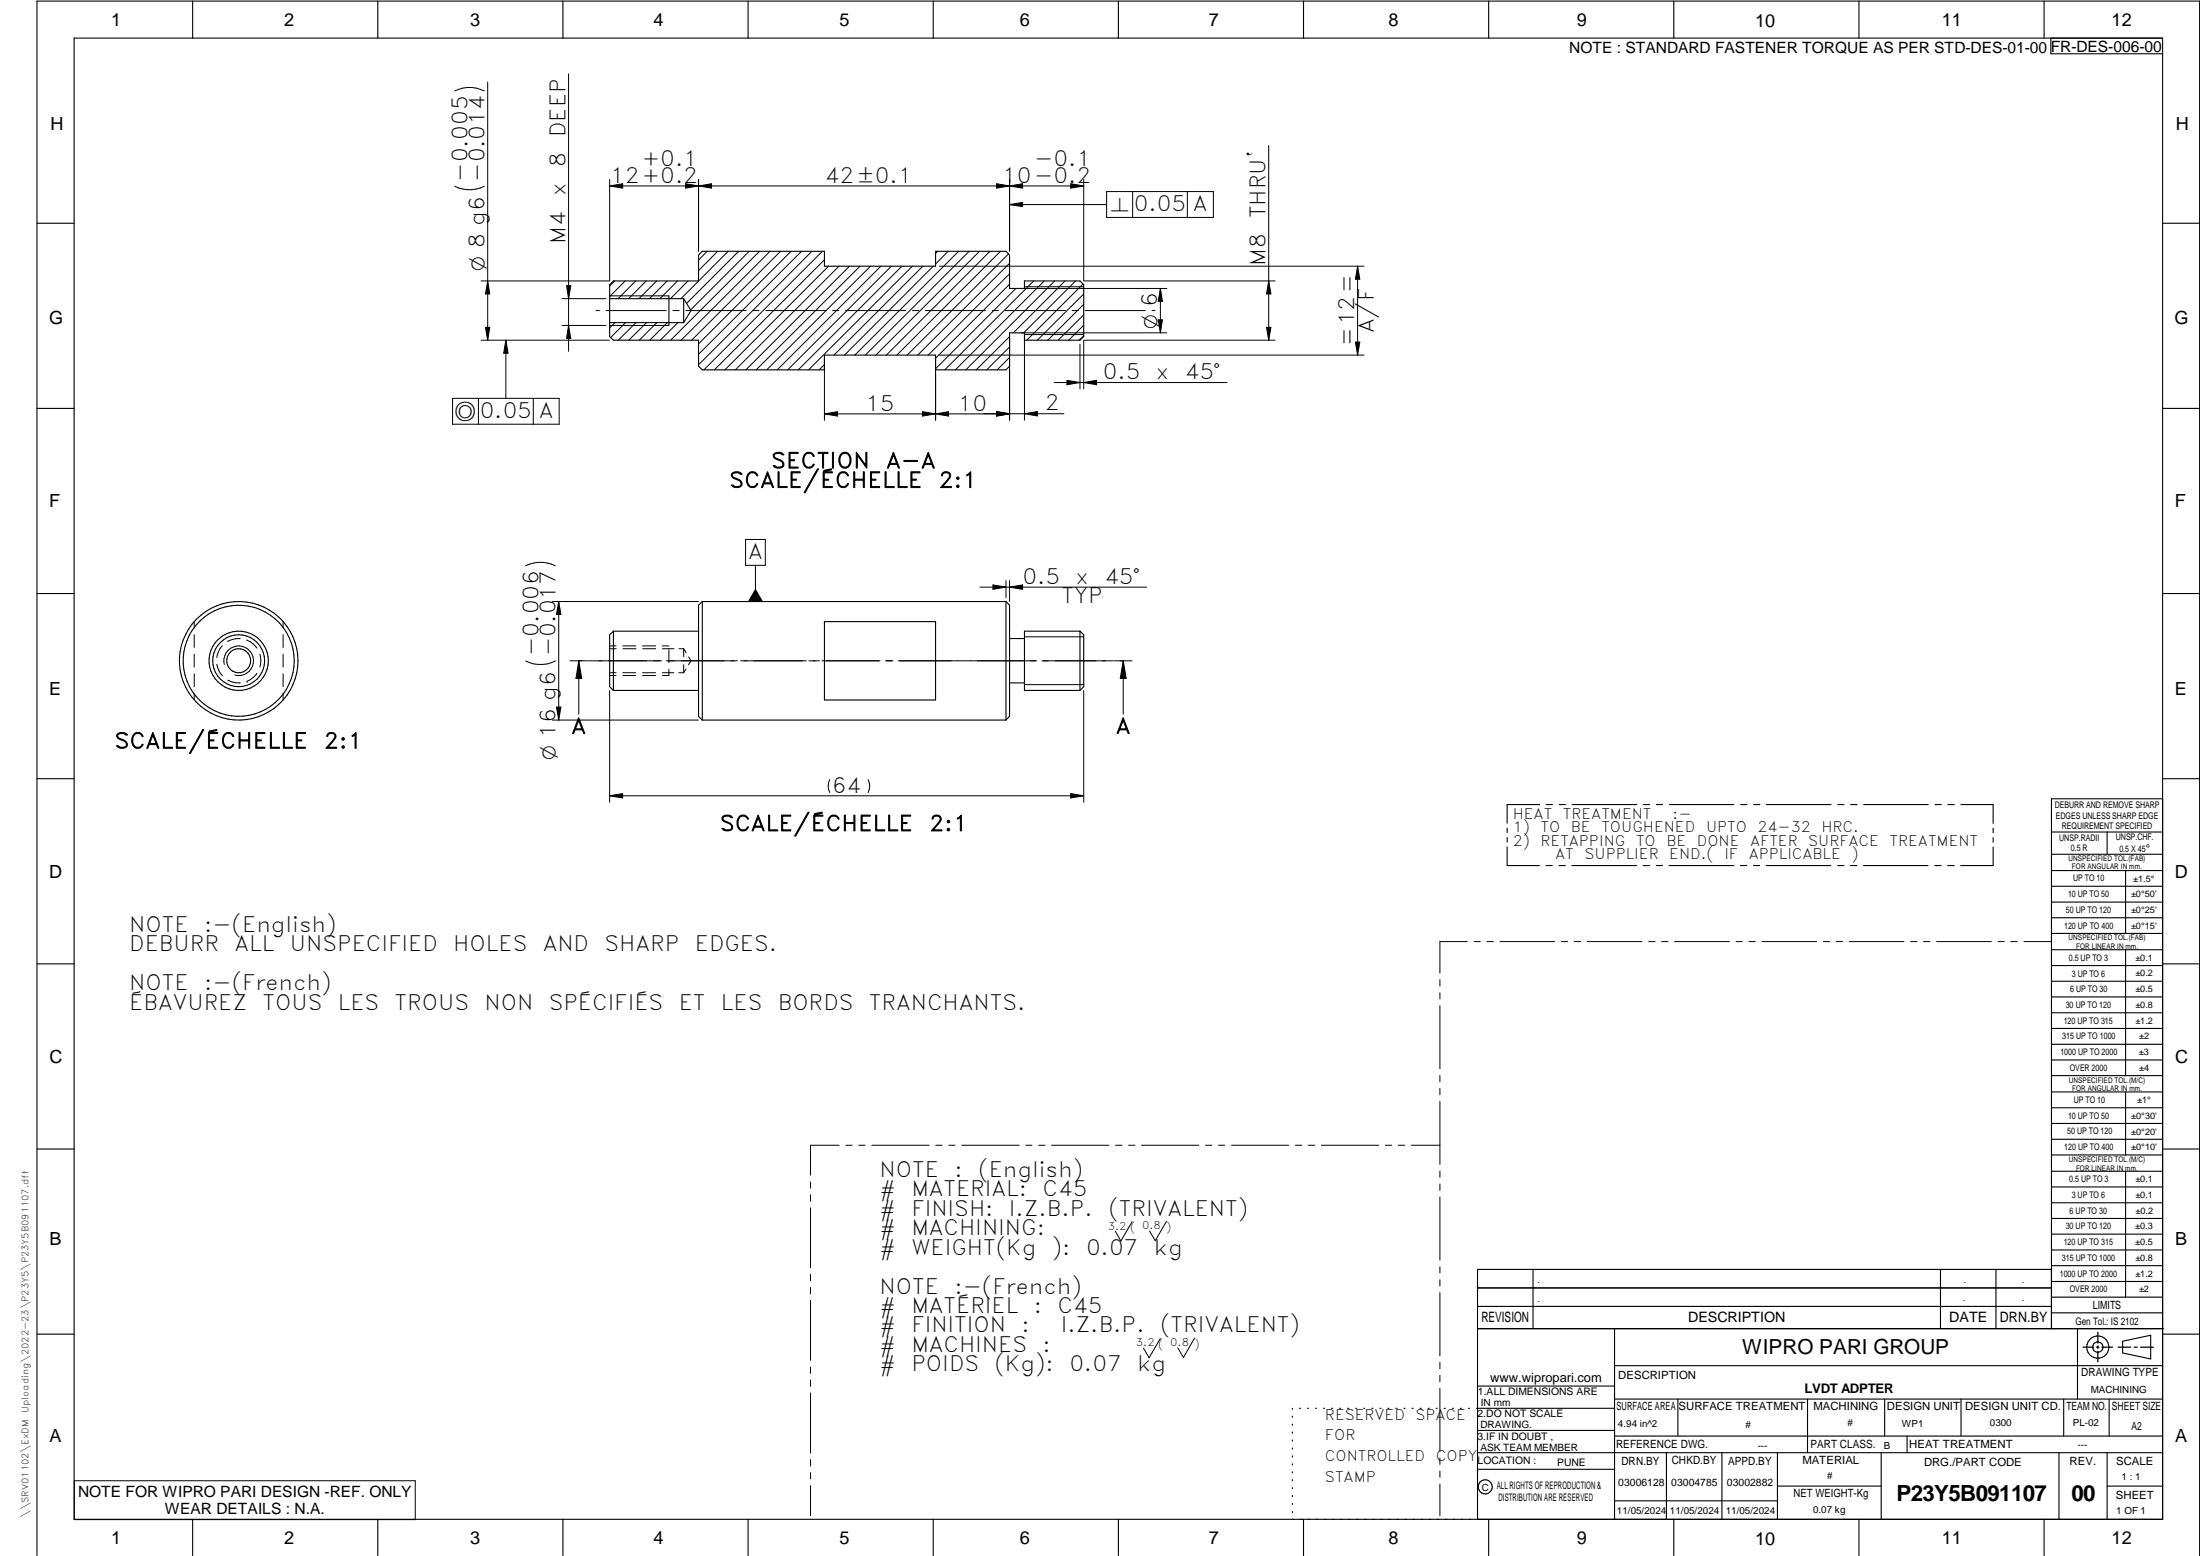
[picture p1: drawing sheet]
<svg xmlns="http://www.w3.org/2000/svg" width="594mm" height="420mm" viewBox="0 0 594 420" stroke-linecap="round" stroke-linejoin="round" font-family="sans-serif">
<g fill="none" stroke="#000" stroke-width=".3">
<path d="M20 10.3h564v400h-564zM52 .3v10M102 .3v10M152 .3v10M202 .3v10M252 .3v10M302 .3v10M352 .3v10M402 .3v10M452 .3v10M502 .3v10M552 .3v10"/>
<path d="M553.8 10.3v4.2h30.2M10 60.3h10M164.6 76.9l1-1h23v-7l1-1h33v4h30v-4h19l1 1v9h4v-2h15l1 1v14l-1 1h-15v-2h-4v9l-1 1h-19v-4h-30v4h-33l-1-1v-7h-23l-1-1zM180.6 79.9v8M584 60.3h10M164.6 87.1h20M164.6 80.6h20M184.6 80.6v6.5M184.6 80.6l2 3.3-2 3.2M10 110.3h10M584 110.3h10M10 160.3h10"/>
<path d="M165.6 170.4l-1 1v14l1 1M165.6 170.4h23M165.6 170.4v16M189.6 162.4h82M189.6 162.4v32M189.6 162.4l-1 1v30l1 1M222.6 167.9h30v21.1h-30zM271.6 162.4v32M271.6 162.4l1 1v30l-1 1M272.6 172.4h4M291.6 170.4l1 1v14l-1 1M291.6 170.4h-15v16h15"/>
<path d="M291.6 170.4v16M584 160.3h10M165.6 186.4h23M189.6 194.4h82M272.6 184.4h4M10 210.3h10M415.7 217.3h-8.7v5M417.5 217.3h1.7M421 217.3h1.7M424.5 217.3h17.5M443.8 217.3h1.7M447.3 217.3h1.7"/>
<path d="M450.8 217.3h17.4M470 217.3h1.7M473.5 217.3h1.7M477 217.3h17.4M496.3 217.3h1.7M499.7 217.3h1.8M503.3 217.3h17.4M522.5 217.3h1.7M526 217.3h1.7M529.5 217.3h8.7v5M584 215.7h-30v143.1M584 210.3h10"/>
<path d="M407 223.6v1.2M407 226.1v1.3M407 228.7v5h8.7M417.5 233.7h1.7M421 233.7h1.7M424.5 233.7h17.5M443.7 233.7h1.7M447.2 233.7h1.7M450.7 233.7h17.5M470 233.7h1.7M473.5 233.7h1.7M477 233.7h17.4"/>
<path d="M496.2 233.7h1.7M499.7 233.7h1.7M503.2 233.7h17.5M522.5 233.7h1.7M525.9 233.7h1.8M538.2 228.7v5h-8.7M538.2 223.6v1.3M538.2 226.2v1.2M554 224.7h30M554 230.7h30M554 235.1h30M554 239.3h30"/>
<path d="M569 224.7v6M574 235.1v17M554 243.6h30M554 247.8h30M554 252.1h30M554 256.5h30M574 256.5v33.9M10 260.3h10M554 260.7h30M554 265h30M554 269.2h30M554 273.5h30"/>
<path d="M554 277.7h30M584 260.3h10M554 282h30M554 286.2h30M554 290.4h30M554 294.9h30M554 299.1h30M574 294.9v17M10 310.3h10M554 303.4h30M554 307.6h30M554 311.9h30"/>
<path d="M554 316.3h30M574 316.3v34M584 310.3h10M554 320.5h30M554 324.8h30M554 329h30M554 333.2h30M554 337.5h30M399 358.8h185.2M399 352.8h155M399 347.8h155M414 342.8v16"/>
<path d="M436 358.8v51.5M524 342.8v16M539 342.8v16M554 341.8h30M554 346h30M554 350.3h30M554 354.5h30M554 342.8h-155v67.5M561 358.8v19M10 360.3h10M399 374.3h37M436 377.8h148"/>
<path d="M453.1 377.8v10M488.1 377.8v14.5M508.9 377.8v10M529.5 377.8v10M557.3 377.8v10M569.5 377.8v10M573.2 362.2l7.6-1.6v6.3l-7.6-1.6zM584 368.8h-148M584 360.3h10M349 380.3v.3M349 382.4v.3M349 384.6v.3"/>
<path d="M349 386.7v.3M349 388.8v.3M349 391v.3M349 393.1v.3M349 395.3v.3M349 397.4v.3M349 399.5v.3M350.9 380.3h.2M353.1 380.3h.2M355.2 380.3h.3M357.4 380.3h.3M359.6 380.3h.3"/>
<path d="M361.7 380.3h.3M363.9 380.3h.3M366.1 380.3h.3M368.3 380.3h.2M370.4 380.3h.3M372.6 380.3h.3M374.8 380.3h.3M376.9 380.3h.4M379.1 380.3h.3M381.3 380.3h.3M383.4 380.3h.4M385.6 380.3h.3"/>
<path d="M387.8 380.3h.3M390 380.3h.3M392.2 380.3h.3M394.3 380.3h.3M396.5 380.3h.3M398.7 380.3h37.3M399 396.7h37M399 392.3h185M399 386.2h37M436 387.8h148M450 392.3v18M465 392.3v18"/>
<path d="M480 392.3v18M508 392.3v18M515 387.8v4.5M556 392.3v18M569 392.3v18M52 410.3v9.7M102 410.3v9.7M152 410.3v9.7M202 410.3v9.7M252 410.3v9.7M302 410.3v9.7M349 401.7v.3"/>
<path d="M349 403.8v.4M349 406v.3M349 408.1v.3M352 410.3v9.7M402 410.3v9.7M436 405.3h44M452 410.3v9.7M480 401.3h28M502 410.3v9.7M552 410.3v9.7M569 401.3h15M10 420v-419.7h584v419.7"/>
<circle cx="64.4" cy="178.4" r="3.2"/>
<circle cx="64.5" cy="178.4" r="15"/>
<circle cx="64.5" cy="178.4" r="7"/>
<circle cx="64.5" cy="178.4" r="8"/>
<circle cx="64.5" cy="178.4" r="16"/>
<circle cx="566.5" cy="363.7" r="1.39"/>
<circle cx="566.5" cy="363.8" r="3"/>
<circle cx="401.1" cy="401.5" r="1.9"/>
</g>
<g fill="none" stroke="#000" stroke-width=".27">
<path d="M153.5 19.9v75M122.8 24.6a9 9 0 0 1 8 0M131.7 22.1v69.8M342.6 39.3v52.6M130.8 50.3a9 9 0 0 1-8 0M164.6 50.2l3.5-.6v1.2zM164.6 48.5v27.3M164.6 50.2h128M185.1 49.6v1.2l7-1.2v1.2zM188.6 48.5v19.3M269.1 49.6v1.2l7-1.2v1.2zM272.6 48.5v19.3"/>
<path d="M272.6 55.2h26.2M272.6 55.2l3.5-.5v1.1zM289.1 49.6l3.5 .6-3.5 .6zM292.6 48.5v27.3M298.8 51.7h28.9v7h-28.9zM305.9 51.7v7M320.6 51.7v7M129.9 75.9h34.7M131.7 75.9l.5 3.5h-1.1zM153 77.1h1.1l-.6 3.5zM164.6 79.9h16M166 75.9l-1.4 1.4"/>
<path d="M168.8 75.9l-4.2 4.2M171.7 75.9l-4.8 4.7M174.5 75.9l-4.8 4.7M177.3 75.9l-4.8 4.7M180.2 75.9l-4.8 4.7M183 75.9l-4.8 4.7M185.8 75.9l-4.7 4.7M191 67.9l-2.4 2.3M193.8 67.9l-5.2 5.2M196.6 67.9l-12.7 12.7M199.5 67.9l-14.1 14M202.3 67.9l-15.8 15.8"/>
<path d="M205.1 67.9l-24 24M207.9 67.9l-24 24M210.8 67.9l-24 24M213.6 67.9l-25 24.9M216.4 67.9l-27.8 27.8M219.2 67.9l-30.6 30.6M222.1 67.9l-32 32M222.6 70.1l-29.7 29.8M223.7 71.9l-28 28M226.6 71.9l-28 28M229.4 71.9l-28 28M232.2 71.9l-28 28"/>
<path d="M235.1 71.9l-28.1 28M237.9 71.9l-28 28M240.7 71.9l-28 28M243.5 71.9l-27.9 28M246.4 71.9l-28.1 28M249.2 71.9l-24 24M252 71.9l-24 24M253.2 67.9l-.6 .6M253.7 71.9h114.6M256 67.9l-3.4 3.4M258.9 67.9l-28.1 28M261.7 67.9l-28 28"/>
<path d="M264.5 67.9l-28 28M267.3 67.9l-28 28M270.2 67.9l-28 28M272.3 68.6l-27.3 27.3M272.6 71.1l-24.8 24.8M272.6 73.9l-22 22M272.6 76.8l-20 19.9M274.3 77.9l-21.7 21.7M275.7 77.9h39.4M276.6 77.4h16M279.1 75.9l-24 24M282 75.9l-24 24"/>
<path d="M284.8 75.9l-24 24M287.6 75.9l-14 14M290.4 75.9l-14 14M292.4 76.7l-15.1 15.2M292.6 79.4l-12.5 12.5M292.7 75.9h51.6M313.3 77.9l.6 3.5h-1.1zM313.3 77.9v12M342.6 75.9l.6 3.5h-1.2zM366.6 71.9v24M366.6 71.9l.6 3.5h-1.2zM129.9 91.9h34.7"/>
<path d="M131.1 88.4h1.1l-.5 3.5zM136.6 91.9l.6 3.5h-1.2zM136.6 91.9v15.7M151.8 87.9h11.8M151.8 80.6h11.8M153.5 87.9l.6 3.5h-1.1zM161 83.9h.9M163.7 83.9h16.2M164.6 87.9h16M166.1 87.1l-1.5 1.5M168.9 87.1l-4 4M171.7 87.1l-4.7 4.8"/>
<path d="M174.6 87.1l-4.8 4.8M177.4 87.1l-4.8 4.8M180.2 87.1l-4.7 4.8M181.7 83.9h1.7M183 87.1l-4.7 4.8M185.2 83.9h16.3M203.3 83.9h1.7M206.8 83.9h16.2M222.6 98.5l-1.4 1.4M222.6 96.9v16.6M224.8 83.9h1.7M228.3 83.9h16.3"/>
<path d="M246.4 83.9h1.7M249.9 83.9h16.2M252.6 96.9v16.6M253.7 95.9h114.6M268 83.9h1.7M271.4 83.9h16.3M272.6 96.5l-3.3 3.4M272.6 93.7l-6.2 6.2M272.6 90.9l-9 9M272.6 90.9v22.6M275.7 89.9h39.4M276.6 90.9v22.6"/>
<path d="M276.6 90.3h16M289.5 83.9h1.7M291.6 92.9v12.1M292.6 90.7l-1.2 1.2M292.6 87.8l-4 4.1M292.6 85l-6.9 6.9M292.6 82.2l-9.7 9.7M292.6 91.9v13.1M292.7 91.9h51.6M293 83.9h16.3M311.1 83.9h.8M312.8 86.4h1.1l-.6 3.5z"/>
<path d="M342 88.4h1.2l-.6 3.5zM366 92.4h1.2l-.6 3.5zM122.2 107.6h28.8v7h-28.8zM129.2 107.6v7M144 107.6v7M222.6 111.8l3.5-.6v1.2zM249.1 111.2l7 1.2v-1.2l-7 1.2zM269.1 111.1l3.5 .6-3.5 .7zM269.1 111.2l3.5 .6M276.6 111.7l3.5-.6v1.2zM284.6 103.3h46.7M287.3 111.7l-64.7 .1"/>
<path d="M288.1 102.7l3.5 .6-3.5 .6zM292.6 103.3l3.5-.6v1.2zM150 152.8a9 9 0 0 0-8.1 0M201.3 145.7h5.4v7h-5.4zM204 152.7v9.7M264.6 158.5h45M268.1 157.9l3.5 .6-3.5 .6zM271.6 156.8v4.6M272.6 156.8v5.6M272.6 158.5l3.5-.6v1.2zM52.4 167.9v1.6M52.4 171.4v3.4"/>
<path d="M52.4 176.7v3.4M58.5 179.4a6.2 6.2 0 0 0 1.6 3.1M60 174.4a6.1 6.1 0 0 0-1.5 3.1M60.6 179.5a4 4 0 0 1 3.5-5.1 4 4 0 0 1 4.3 4.4 4 4 0 0 1-5 3.5M64.8 172.5a5.4 5.4 0 0 0-3.3 .7M66.6 172.8a5.6 5.6 0 0 1 2.8 2.2M70.2 176.7a6.1 6.1 0 0 1 0 3.4M76.4 167.9v1.6M76.4 171.4v3.4M76.4 176.7v3.4M149.1 162.4h39.5M150 178.5a9 9 0 0 1-8.1 0"/>
<path d="M150.9 162.4l.6 3.5h-1.2zM150.9 162.4v32M153.9 178.4h4.8M156.3 178.4l.8 4.8h-1.6zM156.3 178.4v14.4M158.9 178.4h19.7M164.6 174.4h1.8M164.6 175.2h1.8M168.2 174.4h3.5M168.2 175.2h3.5M173.5 174.4h3.5M173.6 175.2h3.5"/>
<path d="M178.9 174.4h1.7M178.9 175.2h3.1M179.9 178.4h19.2M180.6 175.5v3.4M183.3 175.2h1.3M184.6 175.2l.7 1.1M184.6 175.2v2.1M184.6 179.5v2.2M186 177.4l.6 1-.7 1.1M200 178.4h17.8M218.4 178.4h2.9M221.9 178.4h15.8"/>
<path d="M239.1 178.4h2M242.6 178.4h17.7M260.4 178.4h19.5M276.6 172h16M281.4 178.4h19.2M300.9 178.4h4.8M303.3 178.4l.8 4.8h-1.6zM303.3 178.4v14.4M52.4 181.9v3.5M52.4 187.2v1.8M61.5 183.6a6.1 6.1 0 0 0 3.4 .8M66.7 184h.1"/>
<path d="M69.4 181.8a5.7 5.7 0 0 1-2.7 2.2M76.4 181.9v3.5M76.4 187.2v1.8M149.1 194.4h39.5M150.3 190.9h1.2l-.6 3.5zM164.6 182.4h1.8M164.6 181.7h1.8M164.6 186.5v30.1M168.2 182.4h3.5M168.2 181.7h3.5M173.5 182.4h3.5M173.5 181.7h3.5"/>
<path d="M178.9 181.7h3M180.6 180.7v1.7h-1.7M183.3 181.7h1.3M185.2 180.6l-.6 1.1M276.6 184.9h16M292.6 186.5v30.1M164.6 214.9l3.5-.6v1.2zM164.6 214.9h128M224.1 210.5a3.8 3.8 0 0 0 0 3.5M234.4 210.5a3.8 3.8 0 0 1 0 3.5M289.1 214.3l3.5 .6-3.5 .6zM396.2 254.3h-7.4v8.5"/>
<path d="M398.1 254.3h1.6M401.5 254.3h1.8M405 254.3h14.8M421.6 254.3h1.7M425.1 254.3h1.7M428.6 254.3h14.8M445.2 254.3h1.7M448.7 254.3h1.7M452.2 254.3h14.8M468.8 254.3h1.7M472.3 254.3h1.7M475.8 254.3h14.8"/>
<path d="M492.4 254.3h1.7M495.8 254.3h1.8M499.4 254.3h14.7M516 254.3h1.6M519.4 254.3h1.8M522.9 254.3h14.8M539.5 254.3h1.7M543 254.3h1.7M546.5 254.3h7.4M388.8 264.5v1.8M388.8 268.1v1.6M388.8 271.6v17"/>
<path d="M388.8 290.4v1.7M388.8 293.9v1.7M388.8 297.4v17M218.9 319.2v1.6M226.6 309.2h-7.7v8.1M228.4 309.2h1.7M231.9 309.2h1.7M235.4 309.2h15.5M252.7 309.2h1.7M256.2 309.2h1.7M259.7 309.2h15.5M277 309.2h1.7"/>
<path d="M280.5 309.2h1.7M284 309.2h15.5M301.2 309.2h1.8M304.8 309.2h1.7M308.3 309.2h15.5M325.5 309.2h1.7M329.1 309.2h1.6M332.6 309.2h15.4M349.8 309.2h1.7M353.3 309.2h1.7M356.8 309.2h15.5M374.1 309.2h1.7"/>
<path d="M377.6 309.2h1.7M381.1 309.2h7.7M388.8 316.2v1.7M388.8 319.7v1.7M218.9 322.6v1.8M218.9 326.1v16.2M305.7 329.9l-3 5.2-1.5-2.6M315 329.8l-3.1 5.2-1.5-2.6M388.8 323.2v17.1M218.9 344.1v1.8M218.9 347.6v1.7M218.9 351.2v16.1"/>
<path d="M388.8 342.1v1.6M388.8 345.6v1.7M388.8 349v17.1M218.9 369.1v1.7M218.9 372.6v1.8M218.9 376.1v16.2M313.3 361.4l-3 5.2-1.5-2.6M322.6 361.3l-3 5.3-1.6-2.7M388.8 367.9v1.7M388.8 371.4v1.7M388.8 374.9v17M20.1 399.8h92v10.5h-92z"/>
<path d="M218.9 394.1v1.8M218.9 397.6v1.7M388.8 393.7v1.7M388.8 397.2v1.7M218.9 401.2v8.1M388.8 400.7v8.6"/>
</g>
<path d="M566.5 359.7v3M562.5 363.8h2.9M566.1 363.8h.7M566.5 363.4v.7M566.5 364.9v2.8M567.6 363.8h2.9M572 363.8h3.4M576.3 363.8h.8M578 363.8h3.5" fill="none" stroke="#000" stroke-width=".34"/>
<g fill="#000">
<path d="M164.6 50.2l3.5-.6v1.2zM185.1 49.6l3.5 .6-3.5 .6zM188.6 50.2l3.5-.6v1.2zM269.1 49.6l3.5 .6-3.5 .6zM272.6 50.2l3.5-.6v1.2zM272.6 55.2l3.5-.5v1.1zM289.1 49.6l3.5 .6-3.5 .6zM131.7 75.9l.5 3.5h-1.1zM153 77.1h1.1l-.6 3.5zM342.6 75.9l.6 3.5h-1.2zM366.6 71.9l.6 3.5h-1.2zM131.1 88.4h1.1l-.5 3.5z"/>
<path d="M136.6 91.9l.6 3.5h-1.2zM153.5 87.9l.6 3.5h-1.1zM313.3 77.9l.6 3.5h-1.1zM312.8 86.4h1.1l-.6 3.5zM342 88.4h1.2l-.6 3.5zM366 92.4h1.2l-.6 3.5zM222.6 111.8l3.5-.6v1.2zM249.1 111.2l3.5 .6-3.5 .6zM252.6 111.8l3.5-.6v1.2zM269.1 111.1l3.5 .6-3.5 .6zM269.1 111.2l3.5 .6-3.5 .6zM276.6 111.7l3.5-.6v1.2z"/>
<path d="M288.1 102.7l3.5 .6-3.5 .6zM292.6 103.3l3.5-.6v1.2zM268.1 157.9l3.5 .6-3.5 .6zM272.6 158.5l3.5-.6v1.2zM150.9 162.4l.6 3.5h-1.2zM204 158.9l2 3.5h-4zM150.3 190.9h1.2l-.6 3.5zM156.3 178.4l.8 4.8h-1.6zM303.3 178.4l.8 4.8h-1.6zM164.6 214.9l3.5-.6v1.2zM289.1 214.3l3.5 .6-3.5 .6z"/>
</g>
<g font-size="6">
<text x="512.1" y="405.2">P23Y5B091107</text>
<text x="559.4" y="405.2">00</text>
</g>
<g font-size="5.7">
<text x="152.7" y="37" transform="rotate(-90 152.7 37)">DEEP</text>
<text x="152.7" y="45.1" transform="rotate(-90 152.7 45.1)">8</text>
<text x="173.3" y="44.8">+0.1</text>
<text x="279.3" y="44.8">-0.1</text>
<text x="126.2" y="49.1" transform="rotate(-90 126.2 49.1)">-0.005</text>
<text x="152.7" y="52.9" transform="rotate(-90 152.7 52.9)">x</text>
<text x="164.8" y="49.3">12+0.2</text>
<text x="222.7" y="49.3">42±0.1</text>
<text x="270.6" y="49.3">10-0.2</text>
<text x="306.2" y="57">0.05 A</text>
<text x="341.7" y="58.9" transform="rotate(-90 341.7 58.9)">THRU`</text>
<text x="152.7" y="65.8" transform="rotate(-90 152.7 65.8)">M4</text>
<text x="341.7" y="71.8" transform="rotate(-90 341.7 71.8)">M8</text>
<text x="371" y="90" transform="rotate(-90 371 90)">A/F</text>
<text x="365.7" y="93.5" transform="rotate(-90 365.7 93.5)">=12=</text>
<text x="297.8" y="102.4">0.5</text>
<text x="312.2" y="102.4">x</text>
<text x="319.9" y="102.4">45°</text>
<text x="129.5" y="112.8">0.05 A</text>
<text x="233.7" y="110.9">15</text>
<text x="258.7" y="110.9">10</text>
<text x="282.1" y="110.8">2</text>
<text x="196.9" y="131.7">SCALE/ÉCHELLE</text>
<text x="208.2" y="126.4">SECTION</text>
<text x="239.3" y="126.4">A-A</text>
<text x="253.5" y="131.7">2:1</text>
<text x="202.1" y="150.9">A</text>
<text x="276.1" y="157.6">0.5</text>
<text x="290.4" y="157.6">x</text>
<text x="298.2" y="157.6">45°</text>
<text x="286.6" y="162.9">TYP</text>
<text x="145.5" y="177.2" transform="rotate(-90 145.5 177.2)">-0.006</text>
<text x="150" y="177.2" transform="rotate(-90 150 177.2)">-0.017</text>
<text x="30.9" y="202.1">SCALE/ÉCHELLE</text>
<text x="87.5" y="202.1">2:1</text>
<text x="154.3" y="198.1">A</text>
<text x="301.3" y="198.1">A</text>
<text x="224.7" y="214">64</text>
<text x="194.4" y="224.4">SCALE/ÉCHELLE</text>
<text x="250.9" y="224.4">2:1</text>
<text x="34.9" y="251.7">NOTE</text>
<text x="55.1" y="251.7">:-(English)</text>
<text x="34.9" y="256.9">DEBURR</text>
<text x="63.4" y="256.9">ALL</text>
<text x="78.3" y="256.9">UNSPECIFIED</text>
<text x="122.4" y="256.9">HOLES</text>
<text x="146.6" y="256.9">AND</text>
<text x="163.2" y="256.9">SHARP</text>
<text x="187.6" y="256.9">EDGES.</text>
<text x="34.9" y="267.4">NOTE</text>
<text x="55.1" y="267.4">:-(French)</text>
<text x="34.9" y="272.7">ÉBAVUREZ</text>
<text x="70.9" y="272.7">TOUS</text>
<text x="91.2" y="272.7">LES</text>
<text x="106.5" y="272.7">TROUS</text>
<text x="130.8" y="272.7">NON</text>
<text x="148.2" y="272.7">SPÉCIFIÉS</text>
<text x="183.3" y="272.7">ET</text>
<text x="194.7" y="272.7">LES</text>
<text x="210" y="272.7">BORDS</text>
<text x="234.6" y="272.7">TRANCHANTS.</text>
<text x="237.5" y="317.8">NOTE</text>
<text x="257.7" y="317.8">:</text>
<text x="264.1" y="317.8">(English)</text>
<text x="237.5" y="323">#</text>
<text x="246.1" y="323">MATERIAL:</text>
<text x="281.5" y="323">C45</text>
<text x="237.5" y="328.3">#</text>
<text x="246.1" y="328.3">FINISH:</text>
<text x="272.4" y="328.3">I.Z.B.P.</text>
<text x="299.3" y="328.3">(TRIVALENT)</text>
<text x="237.5" y="333.5">#</text>
<text x="246.1" y="333.5">MACHINING:</text>
<text x="237.5" y="338.8">#</text>
<text x="246.1" y="338.8">WEIGHT(Kg</text>
<text x="284" y="338.8">):</text>
<text x="293.3" y="338.8">0.07</text>
<text x="311.6" y="338.8">kg</text>
<text x="237.5" y="349.3">NOTE</text>
<text x="257.7" y="349.3">:-(French)</text>
<text x="237.5" y="354.5">#</text>
<text x="237.5" y="359.8">#</text>
<text x="246.1" y="354.5">MATÉRIEL</text>
<text x="246.1" y="359.8">FINITION</text>
<text x="275.8" y="359.8">:</text>
<text x="279.2" y="354.5">:</text>
<text x="285.6" y="354.5">C45</text>
<text x="286.4" y="359.8">I.Z.B.P.</text>
<text x="313.3" y="359.8">(TRIVALENT)</text>
<text x="237.5" y="365">#</text>
<text x="246.1" y="365">MACHINES</text>
<text x="281.5" y="365">:</text>
<text x="237.5" y="370.3">#</text>
<text x="246.1" y="370.3">POIDS</text>
<text x="268.5" y="370.3">(Kg):</text>
<text x="288.8" y="370.3">0.07</text>
<text x="307.1" y="370.3">kg</text>
</g>
<text font-size="5.6" x="470.5" y="365.5">WIPRO PARI GROUP</text>
<g font-size="5.4">
<text x="299.9" y="57">n</text>
<text x="130.8" y="73.1" transform="rotate(-90 130.8 73.1)">O 8 g6 -0.014</text>
<text x="312.5" y="88.9" transform="rotate(-90 312.5 88.9)">O 6</text>
<text x="122.8" y="112.8">a</text>
<text x="150" y="205.3" transform="rotate(-90 150 205.3)">O 16 g6</text>
</g>
<g font-size="4.9">
<text x="30" y="6.9">1</text>
<text x="76.7" y="6.9">2</text>
<text x="127" y="6.9">3</text>
<text x="176.5" y="6.9">4</text>
<text x="226.7" y="6.9">5</text>
<text x="275.4" y="6.9">6</text>
<text x="326.4" y="6.9">7</text>
<text x="375" y="6.9">8</text>
<text x="425.8" y="6.9">9</text>
<text x="473.9" y="7.3">10</text>
<text x="524.3" y="6.9">11</text>
<text x="570.2" y="6.9">12</text>
<text x="13.6" y="35.1">H</text>
<text x="587.6" y="35.1">H</text>
<text x="13.2" y="87.5">G</text>
<text x="587.2" y="87.5">G</text>
<text x="13.2" y="137">F</text>
<text x="587.2" y="137">F</text>
<text x="13.2" y="187.6">E</text>
<text x="587.2" y="187.6">E</text>
<text x="13.2" y="237">D</text>
<text x="587.2" y="237">D</text>
<text x="13.4" y="287.1">C</text>
<text x="587.4" y="287.1">C</text>
<text x="13.4" y="336.2">B</text>
<text x="587.4" y="336.2">B</text>
<text x="13.4" y="389.3">A</text>
<text x="587.4" y="389.3">A</text>
<text x="30" y="416.9">1</text>
<text x="76.7" y="416.9">2</text>
<text x="127" y="416.9">3</text>
<text x="176.5" y="416.9">4</text>
<text x="226.7" y="416.9">5</text>
<text x="275.4" y="416.9">6</text>
<text x="326.4" y="416.9">7</text>
<text x="375" y="416.9">8</text>
<text x="425.8" y="416.9">9</text>
<text x="473.9" y="417.3">10</text>
<text x="524.3" y="416.9">11</text>
<text x="570.2" y="416.9">12</text>
</g>
<g font-size="4.2">
<text x="423.7" y="14.3">NOTE : STANDARD FASTENER TORQUE AS PER STD-DES-01-00</text>
<text x="553.8" y="14">FR-DES-006-00</text>
<text x="21.1" y="404.3">NOTE FOR WIPRO PARI DESIGN -REF. ONLY</text>
<text x="44.5" y="408.8">WEAR DETAILS : N.A.</text>
</g>
<g font-size="3.9">
<text x="408.5" y="221.2">HEAT</text>
<text x="422.1" y="221.2">TREATMENT</text>
<text x="451.7" y="221.2">:-</text>
<text x="408.5" y="224.8">1)</text>
<text x="416" y="224.8">TO</text>
<text x="424.2" y="224.8">BE</text>
<text x="432.4" y="224.8">TOUGHENED</text>
<text x="460.7" y="224.8">UPTO</text>
<text x="474.6" y="224.8">24-32</text>
<text x="491.9" y="224.8">HRC.</text>
<text x="408.5" y="228.4">2)</text>
<text x="416" y="228.4">RETAPPING</text>
<text x="420" y="232">AT</text>
<text x="427.8" y="232">SUPPLIER</text>
<text x="441.8" y="228.4">TO</text>
<text x="450" y="228.4">BE</text>
<text x="450.7" y="232">END.(</text>
<text x="458.2" y="228.4">DONE</text>
<text x="465.6" y="232">IF</text>
<text x="472.2" y="232">APPLICABLE</text>
<text x="472.6" y="228.4">AFTER</text>
<text x="488.3" y="228.4">SURFACE</text>
<text x="500" y="232">)</text>
<text x="510.3" y="228.4">TREATMENT</text>
<text x="400" y="357.1">REVISION</text>
<text x="455.9" y="357.1">DESCRIPTION</text>
<text x="526.4" y="357.1">DATE</text>
<text x="540" y="357.1">DRN.BY</text>
<text x="357.8" y="383.3">RESERVED</text>
<text x="382.3" y="383.3">SPACE</text>
<text x="357.8" y="388.9">FOR</text>
<text x="357.8" y="394.5">CONTROLLED</text>
<text x="387.8" y="394.5">COPY</text>
<text x="357.8" y="400">STAMP</text>
</g>
<text font-size="3.6" x="487.2" y="376.1">LVDT ADPTER</text>
<text font-size="3.5" x="402.4" y="373.3">www.wipropari.com</text>
<g font-size="3.1">
<text x="565.1" y="353.5">LIMITS</text>
<text x="562" y="371.7">DRAWING TYPE</text>
<text x="437" y="372.3">DESCRIPTION</text>
<text x="436.5" y="380.8">SURFACE AREA</text>
<text x="453.3" y="380.8">SURFACE TREATMENT</text>
<text x="489.7" y="380.8">MACHINING</text>
<text x="509.5" y="380.8">DESIGN UNIT</text>
<text x="530.6" y="380.8">DESIGN UNIT CD.</text>
<text x="558" y="380.6">TEAM NO.</text>
<text x="570.3" y="380.7">SHEET SIZE</text>
<text x="575.6" y="386.1">A2</text>
<text x="436.4" y="391.1">REFERENCE DWG.</text>
<text x="437.8" y="395.5">DRN.BY</text>
<text x="451.4" y="395.4">CHKD.BY</text>
<text x="466.6" y="395.5">APPD.BY</text>
<text x="486.7" y="395.4">MATERIAL</text>
<text x="488.9" y="390.9">PART CLASS.</text>
<text x="515.6" y="390.9">HEAT TREATMENT</text>
<text x="519.6" y="395.9">DRG./PART CODE</text>
<text x="558.9" y="395.5">REV.</text>
<text x="571.4" y="395.6">SCALE</text>
<text x="484.3" y="404.2">NET WEIGHT-Kg</text>
<text x="571.4" y="404.7">SHEET</text>
</g>
<text font-size="3" x="579.5" y="230.1">°</text>
<g font-size="2.8">
<text x="299.1" y="332.1">3.2 ( 0.8 )</text>
<text x="560.4" y="357.7">Gen Tol.: IS 2102</text>
<text x="306.7" y="363.6">3.2 ( 0.8 )</text>
<text x="399.1" y="376.6">1.ALL DIMENSIONS ARE</text>
<text x="399" y="382.7">2.DO NOT SCALE</text>
<text x="399" y="388.7">3.IF IN DOUBT ,</text>
<text x="399" y="395.4">LOCATION :</text>
<text x="420.5" y="396">PUNE</text>
<text x="404.2" y="402">ALL RIGHTS OF REPRODUCTION &amp;</text>
<text x="437" y="401.2">03006128</text>
<text x="451.3" y="401.2">03004785</text>
<text x="466.3" y="401.2">03002882</text>
<text x="404.7" y="405.4">DISTRIBUTION ARE RESERVED</text>
</g>
<g font-size="2.7">
<text x="564.6" y="376.2">MACHINING</text>
<text x="399.9" y="379.7">IN mm</text>
<text x="399.7" y="385.7">DRAWING.</text>
<text x="436.9" y="385.4">4.94 in^2</text>
<text x="471.4" y="385.5">#</text>
<text x="498.9" y="385">#</text>
<text x="513.6" y="385.3">WP1</text>
<text x="537.3" y="385.1">0300</text>
<text x="559.7" y="385.1">PL-02</text>
<text x="399.7" y="391.8">ASK TEAM MEMBER</text>
<text x="474.6" y="391.2">---</text>
<text x="508.7" y="391.2">B</text>
<text x="561" y="391.1">---</text>
<text x="493.4" y="399.5">#</text>
<text x="572.8" y="399.7">1 : 1</text>
<text x="400.1" y="402.5">C</text>
<text x="436.6" y="408.7">11/05/2024</text>
<text x="450.9" y="408.8">11/05/2024</text>
<text x="466" y="408.9">11/05/2024</text>
<text x="489.6" y="408.5">0.07 kg</text>
<text x="571.4" y="408.7">1 OF 1</text>
</g>
<g font-size="2.5">
<text x="554.9" y="218.3">DEBURR AND REMOVE SHARP</text>
<text x="555.2" y="221">EDGES UNLESS SHARP EDGE</text>
<text x="556.1" y="227.1">UNSP.RADII</text>
<text x="556.8" y="223.8">REQUIREMENT SPECIFIED</text>
<text x="571.4" y="226.9">UNSP.CHF.</text>
<text x="559.2" y="229.9">0.5 R</text>
<text x="572.3" y="230.1">0.5 X 45</text>
<text x="559.8" y="238">UP TO 10</text>
<text x="576.1" y="238.1">±1.5°</text>
<text x="558.5" y="242.2">10 UP TO 50</text>
<text x="575.5" y="242.3">±0°50'</text>
<text x="557.4" y="250.7">120 UP TO 400</text>
<text x="557.9" y="246.5">50 UP TO 120</text>
<text x="575.5" y="250.7">±0°15'</text>
<text x="575.5" y="246.5">±0°25'</text>
<text x="558.7" y="259.4">0.5 UP TO 3</text>
<text x="559.5" y="263.7">3 UP TO 6</text>
<text x="576.6" y="263.6">±0.2</text>
<text x="576.6" y="259.4">±0.1</text>
<text x="559" y="267.9">6 UP TO 30</text>
<text x="576.6" y="267.9">±0.5</text>
<text x="557.8" y="272.2">30 UP TO 120</text>
<text x="576.6" y="272.2">±0.8</text>
<text x="556.9" y="280.7">315 UP TO 1000</text>
<text x="557.3" y="276.4">120 UP TO 315</text>
<text x="576.6" y="276.4">±1.2</text>
<text x="577.7" y="280.7">±2</text>
<text x="556.4" y="284.9">1000 UP TO 2000</text>
<text x="577.6" y="284.9">±3</text>
<text x="558.9" y="289.2">OVER 2000</text>
<text x="577.7" y="289.3">±4</text>
<text x="560" y="297.9">UP TO 10</text>
<text x="577.1" y="297.9">±1°</text>
<text x="558.5" y="302.1">10 UP TO 50</text>
<text x="575.5" y="302.1">±0°30'</text>
<text x="557.4" y="310.6">120 UP TO 400</text>
<text x="558.2" y="306.3">50 UP TO 120</text>
<text x="575.5" y="310.6">±0°10'</text>
<text x="575.5" y="306.4">±0°20'</text>
<text x="558.8" y="319.2">0.5 UP TO 3</text>
<text x="559.4" y="323.4">3 UP TO 6</text>
<text x="576.6" y="319.2">±0.1</text>
<text x="576.6" y="323.5">±0.1</text>
<text x="558.9" y="327.7">6 UP TO 30</text>
<text x="576.7" y="327.7">±0.2</text>
<text x="557.8" y="332">30 UP TO 120</text>
<text x="576.6" y="332">±0.3</text>
<text x="556.8" y="340.5">315 UP TO 1000</text>
<text x="557.3" y="336.3">120 UP TO 315</text>
<text x="576.6" y="336.3">±0.5</text>
<text x="576.6" y="340.5">±0.8</text>
<text x="415.2" y="346.4">.</text>
<text x="530.3" y="346.5">.</text>
<text x="545.9" y="346.4">.</text>
<text x="556.2" y="344.7">1000 UP TO 2000</text>
<text x="576.6" y="344.7">±1.2</text>
<text x="415.2" y="351.5">.</text>
<text x="530" y="351.3">.</text>
<text x="545.9" y="351.4">.</text>
<text x="558.9" y="349">OVER 2000</text>
<text x="577.6" y="349">±2</text>
</g>
<g font-size="2.4">
<text x="7.7" y="381.5" transform="rotate(-90 7.7 381.5)">Uploading\2022-23\P23Y5\P23Y5B091107.dft</text>
<text x="7.7" y="409.8" transform="rotate(-90 7.7 409.8)">\\SRV01102\ExDM</text>
</g>
<g font-size="2.1">
<text x="558.5" y="232.4">UNSPECIFIED TOL.(FAB)</text>
<text x="559.5" y="234.7">FOR ANGULAR IN mm.</text>
<text x="558.6" y="253.9">UNSPECIFIED TOL.(FAB)</text>
<text x="560.7" y="256.3">FOR LINEAR IN mm.</text>
<text x="558.7" y="292.3">UNSPECIFIED TOL.(M/C)</text>
<text x="559.6" y="294.7">FOR ANGULAR IN mm.</text>
<text x="558.7" y="313.7">UNSPECIFIED TOL.(M/C)</text>
<text x="560.6" y="316.1">FOR LINEAR IN mm.</text>
</g>
</svg>
